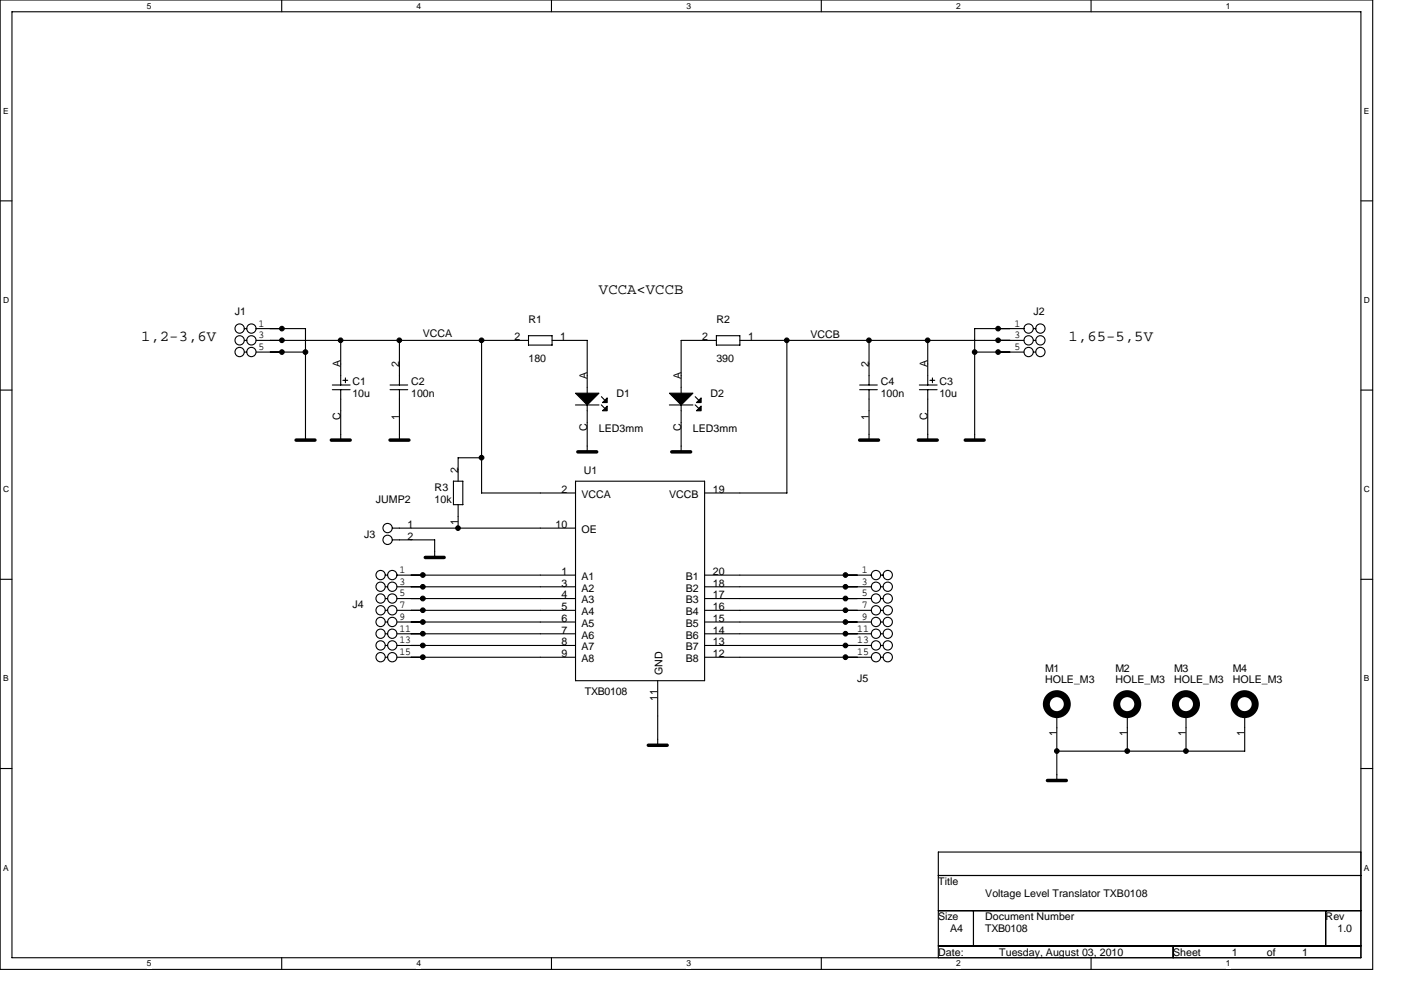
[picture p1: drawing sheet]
<svg xmlns="http://www.w3.org/2000/svg" width="297mm" height="210mm" viewBox="0 0 297 210" stroke-linecap="round" stroke-linejoin="round" font-family="sans-serif">
<path d="M0 0h291v205.6h-291zM2.5 2.5h286v200.6h-286z" fill="none" stroke="#000" stroke-width=".23"/>
<g fill="#fff">
<path d="M31.1 .3h1v1.9h-1z"/>
<path d="M31.1 203.4h1v2h-1z"/>
</g>
<path d="M59.7 0v2.5M59.7 203.1v2.5" fill="none" stroke="#000" stroke-width=".23"/>
<g fill="#fff">
<path d="M88.3 .3h1v1.9h-1z"/>
<path d="M88.3 203.4h1v2h-1z"/>
</g>
<path d="M116.9 0v2.5M116.9 203.1v2.5" fill="none" stroke="#000" stroke-width=".23"/>
<g fill="#fff">
<path d="M145.5 .3h1v1.9h-1z"/>
<path d="M145.5 203.4h1v2h-1z"/>
</g>
<path d="M174.1 0v2.5M174.1 203.1v2.5" fill="none" stroke="#000" stroke-width=".23"/>
<g fill="#fff">
<path d="M202.7 .3h1v1.9h-1z"/>
<path d="M202.7 203.4h1v2h-1z"/>
</g>
<path d="M231.3 0v2.5M231.3 203.1v2.5" fill="none" stroke="#000" stroke-width=".23"/>
<g fill="#fff">
<path d="M259.9 .3h1v1.9h-1z"/>
<path d="M259.9 203.4h1v2h-1z"/>
<path d="M.7 22.5h1.2v2h-1.2z"/>
<path d="M289.2 22.5h1.2v2h-1.2z"/>
<path d="M.7 62.7h1.3v1.9h-1.3z"/>
<path d="M289.2 62.7h1.3v1.9h-1.3z"/>
</g>
<path d="M0 42.6h2.5M288.5 42.6h2.5" fill="none" stroke="#000" stroke-width=".23"/>
<g fill="#fff">
<path d="M.7 102.8h1.3v2h-1.3z"/>
<path d="M289.2 102.8h1.3v2h-1.3z"/>
</g>
<path d="M0 82.7h2.5M288.5 82.7h2.5" fill="none" stroke="#000" stroke-width=".23"/>
<g fill="#fff">
<path d="M.7 142.9h1.2v2h-1.2z"/>
<path d="M289.2 142.9h1.2v2h-1.2z"/>
</g>
<path d="M0 122.9h2.5M288.5 122.9h2.5" fill="none" stroke="#000" stroke-width=".23"/>
<g fill="#fff">
<path d="M.7 183h1.2v2h-1.2z"/>
<path d="M289.2 183h1.2v2h-1.2z"/>
</g>
<g fill="none" stroke="#000" stroke-width=".23">
<path d="M51.8 69.7h.5M51.8 72.2h.5M51.8 74.7h.5M54.3 69.7h10.5v23.7M54.3 72.2h57.8M54.3 74.7h10.5M72.2 72.2v9.5M84.7 72.2v9.5M102.1 72.2v32.4h19.9M117 72.2h7.5v11.2M117.1 73.2h-5l-.1-2h5v2M151.9 71.2h5v2"/>
<path d="M151.9 72.2h-7.5v11.2M151.9 71.2v2h5M156.9 72.2h60.2M166.8 72.2v32.4M184.3 72.2v9.5M196.7 72.2v9.5M206.6 74.7h10.5M217.1 69.7h-10.5v23.7M219.1 69.7h.5M219.1 72.2h.5M219.1 74.7h.5M70.5 82.7h3.7"/>
<path d="M70.5 81.7h3.7M72.2 82.7v10.7M72.7 80.7h1M73.2 80.2v1M82.7 82.7h3.7M82.7 81.7h3.7M84.7 82.6v10.8M97.1 97.1v5M97.1 97.1h5M122 85.9h5M124.5 85.9v10M127.5 85.9l.7 .7"/>
<path d="M127.5 84.1l.8 .8M141.9 85.9h5M144.4 85.9v10M147.4 85.9l.8 .7M147.4 84.1l.8 .8M182.3 82.7h3.7M182.3 81.7h3.7M184.3 82.6v10.8M194.9 82.7h3.8M194.9 81.7h3.8M196.7 82.7v10.7M197.2 80.7h1"/>
<path d="M197.7 80.2v1M83.2 114.5h9v3.8M83.2 112h38.8M96.1 102.1h2M96.1 102v5h2M97.1 107v5M98.1 102.1v5M122 102.1h27.4v42.3h-27.4zM149.4 104.6h17.5M81.7 122h.5M81.7 124.5h.5M81.7 127h.5"/>
<path d="M81.7 129.5h.5M81.7 131.9h.5M81.7 134.4h.5M81.7 136.9h.5M81.7 139.4h.5M84.2 122h37.8M84.2 124.5h37.8M84.2 127h37.8M84.2 129.5h37.8M84.2 131.9h37.8M84.2 134.4h37.8M84.2 136.9h37.8"/>
<path d="M84.2 139.4h37.8M149.4 122h35.4M149.4 124.5h35.4M149.4 127h35.4M149.4 129.5h35.4M149.4 131.9h35.4M149.4 134.4h35.4M149.4 136.9h35.4M149.4 139.4h35.4M186.7 122h.6M186.7 124.5h.6M186.7 127h.6"/>
<path d="M186.7 129.5h.6M186.7 131.9h.6M186.7 134.4h.6M186.7 136.9h.6M186.7 139.4h.6M139.4 144.4v13.7M224.1 151.6v14M239 151.6v7.7M251.5 151.6v7.7M263.9 151.6v7.7h-39.9M0 163h2.5M288.5 163h2.5"/>
<path d="M198.9 180.7h89.6v22.4h-89.6zM198.9 185.7h89.6M198.9 193.2h89.6M206.4 193.2v7.4M281.1 193.2v7.4M198.9 200.6h89.6M248.7 200.6v2.5"/>
<circle cx="50.8" cy="72.2" r=".99"/>
<circle cx="50.8" cy="69.7" r=".99"/>
<circle cx="50.8" cy="74.7" r=".99"/>
<circle cx="53.3" cy="72.2" r=".99"/>
<circle cx="53.3" cy="69.7" r=".99"/>
<circle cx="53.3" cy="74.7" r=".99"/>
<circle cx="218.1" cy="72.2" r=".99"/>
<circle cx="218.1" cy="69.7" r=".99"/>
<circle cx="218.1" cy="74.7" r=".99"/>
<circle cx="220.6" cy="72.2" r=".99"/>
<circle cx="220.6" cy="69.7" r=".99"/>
<circle cx="220.6" cy="74.7" r=".99"/>
<circle cx="82.2" cy="114.5" r=".99"/>
<circle cx="82.2" cy="112" r=".99"/>
<circle cx="80.7" cy="126.9" r=".99"/>
<circle cx="80.7" cy="134.4" r=".99"/>
<circle cx="80.7" cy="139.4" r=".99"/>
<circle cx="80.7" cy="122" r=".99"/>
<circle cx="80.7" cy="131.9" r=".99"/>
<circle cx="80.7" cy="129.4" r=".99"/>
<circle cx="80.7" cy="124.4" r=".99"/>
<circle cx="80.7" cy="136.9" r=".99"/>
<circle cx="83.2" cy="134.4" r=".99"/>
<circle cx="83.2" cy="126.9" r=".99"/>
<circle cx="83.2" cy="139.4" r=".99"/>
<circle cx="83.2" cy="122" r=".99"/>
<circle cx="83.2" cy="131.9" r=".99"/>
<circle cx="83.2" cy="124.4" r=".99"/>
<circle cx="83.2" cy="136.9" r=".99"/>
<circle cx="83.2" cy="129.4" r=".99"/>
<circle cx="185.7" cy="122" r=".99"/>
<circle cx="185.7" cy="126.9" r=".99"/>
<circle cx="185.7" cy="139.4" r=".99"/>
<circle cx="185.7" cy="134.4" r=".99"/>
<circle cx="185.7" cy="131.9" r=".99"/>
<circle cx="185.7" cy="136.9" r=".99"/>
<circle cx="185.7" cy="129.4" r=".99"/>
<circle cx="185.7" cy="124.4" r=".99"/>
<circle cx="188.2" cy="122" r=".99"/>
<circle cx="188.2" cy="126.9" r=".99"/>
<circle cx="188.2" cy="134.4" r=".99"/>
<circle cx="188.2" cy="139.4" r=".99"/>
<circle cx="188.2" cy="131.9" r=".99"/>
<circle cx="188.2" cy="129.4" r=".99"/>
<circle cx="188.2" cy="124.4" r=".99"/>
<circle cx="188.2" cy="136.9" r=".99"/>
</g>
<path d="M62.8 93.3h4M70.2 93.3h4M82.7 93.3h4M122.5 95.8h4M142.4 95.8h4M182.3 93.3h4M194.7 93.3h4M204.7 93.3h4M90.2 118.2h4M137.5 158.1h4M222.1 165.5h4" fill="none" stroke="#000" stroke-width=".74"/>
<g fill="none" stroke="#000" stroke-width="1.5">
<circle cx="224.1" cy="149.3" r="2.22"/>
<circle cx="239" cy="149.3" r="2.23"/>
<circle cx="251.5" cy="149.3" r="2.23"/>
<circle cx="263.9" cy="149.3" r="2.23"/>
</g>
<g fill="#000" stroke="#000" stroke-width=".23">
<path d="M122 83.4h5l-2.5 2.5z" fill-rule="evenodd"/>
<path d="M127.7 85.4l1-1v1z" fill-rule="evenodd"/>
<path d="M128.7 86.1v1h-1z" fill-rule="evenodd"/>
<path d="M141.9 83.4h5l-2.5 2.5z" fill-rule="evenodd"/>
<path d="M147.7 85.4l1-1v1z" fill-rule="evenodd"/>
<path d="M147.7 87.1l1-1v1z" fill-rule="evenodd"/>
<circle cx="59.8" cy="69.7" r=".49"/>
<circle cx="59.8" cy="74.7" r=".49"/>
<circle cx="59.8" cy="72.2" r=".49"/>
<circle cx="64.8" cy="74.7" r=".49"/>
<circle cx="72.2" cy="72.2" r=".49"/>
<circle cx="84.7" cy="72.2" r=".49"/>
<circle cx="102.1" cy="72.2" r=".49"/>
<circle cx="166.8" cy="72.2" r=".49"/>
<circle cx="184.2" cy="72.2" r=".49"/>
<circle cx="196.7" cy="72.2" r=".49"/>
<circle cx="206.6" cy="74.7" r=".49"/>
<circle cx="211.6" cy="69.7" r=".49"/>
<circle cx="211.6" cy="74.7" r=".49"/>
<circle cx="211.6" cy="72.2" r=".49"/>
<circle cx="102.1" cy="97.1" r=".49"/>
<circle cx="97.1" cy="112" r=".49"/>
<circle cx="89.6" cy="126.9" r=".5"/>
<circle cx="89.6" cy="139.4" r=".5"/>
<circle cx="89.7" cy="134.4" r=".49"/>
<circle cx="89.7" cy="129.4" r=".49"/>
<circle cx="89.7" cy="122" r=".49"/>
<circle cx="89.7" cy="124.5" r=".49"/>
<circle cx="89.7" cy="136.9" r=".49"/>
<circle cx="89.7" cy="131.9" r=".49"/>
<circle cx="179.3" cy="139.4" r=".49"/>
<circle cx="179.3" cy="126.9" r=".49"/>
<circle cx="179.3" cy="134.4" r=".49"/>
<circle cx="179.3" cy="122" r=".49"/>
<circle cx="179.3" cy="129.4" r=".49"/>
<circle cx="179.3" cy="136.9" r=".49"/>
<circle cx="179.3" cy="124.5" r=".49"/>
<circle cx="179.3" cy="131.9" r=".49"/>
<circle cx="224.1" cy="159.3" r=".49"/>
<circle cx="239" cy="159.3" r=".49"/>
<circle cx="251.4" cy="159.3" r=".49"/>
</g>
<g font-size="3.2">
<text x="127" y="62.3">VCCA&lt;VCCB</text>
<text x="29.9" y="72.3">1,2-3,6V</text>
<text x="226.6" y="72.3">1,65-5,5V</text>
</g>
<g font-size="2.2">
<text x="49.8" y="66.8">J1</text>
<text x="54.8" y="69.3">1</text>
<text x="54.8" y="71.8">3</text>
<text x="89.7" y="71.5">VCCA</text>
<text x="112.1" y="68.5">R1</text>
<text x="151.9" y="68.5">R2</text>
<text x="171.8" y="71.7">VCCB</text>
<text x="215.1" y="69.3">1</text>
<text x="215.1" y="71.8">3</text>
<text x="219.1" y="66.8">J2</text>
<text x="54.8" y="74.3">5</text>
<text x="72.2" y="77.9" transform="rotate(-90 72.2 77.9)">A</text>
<text x="84.7" y="77.9" transform="rotate(-90 84.7 77.9)">2</text>
<text x="109.1" y="72.2">2</text>
<text x="112.1" y="76.7">180</text>
<text x="118.8" y="72.2">1</text>
<text x="148.9" y="72.2">2</text>
<text x="151.9" y="76.7">390</text>
<text x="158.6" y="72.2">1</text>
<text x="184.2" y="77.9" transform="rotate(-90 184.2 77.9)">2</text>
<text x="196.7" y="77.9" transform="rotate(-90 196.7 77.9)">A</text>
<text x="215.1" y="74.3">5</text>
<text x="74.7" y="81.7">C1</text>
<text x="87.2" y="81.7">C2</text>
<text x="124.5" y="80.4" transform="rotate(-90 124.5 80.4)">A</text>
<text x="144.4" y="80.4" transform="rotate(-90 144.4 80.4)">A</text>
<text x="186.7" y="81.7">C4</text>
<text x="199.2" y="81.7">C3</text>
<text x="72.2" y="89" transform="rotate(-90 72.2 89)">C</text>
<text x="74.7" y="84.2">10u</text>
<text x="84.7" y="89" transform="rotate(-90 84.7 89)">1</text>
<text x="87.2" y="84.2">100n</text>
<text x="130.7" y="84.2">D1</text>
<text x="150.6" y="84.2">D2</text>
<text x="184.2" y="89" transform="rotate(-90 184.2 89)">1</text>
<text x="186.7" y="84.2">100n</text>
<text x="196.7" y="89" transform="rotate(-90 196.7 89)">C</text>
<text x="199.2" y="84.2">10u</text>
<text x="124.5" y="91.5" transform="rotate(-90 124.5 91.5)">C</text>
<text x="127" y="91.7">LED3mm</text>
<text x="144.4" y="91.5" transform="rotate(-90 144.4 91.5)">C</text>
<text x="146.9" y="91.7">LED3mm</text>
<text x="97.1" y="100.3" transform="rotate(-90 97.1 100.3)">2</text>
<text x="123.8" y="100.6">U1</text>
<text x="79.7" y="106.6">JUMP2</text>
<text x="92.2" y="104.1">R3</text>
<text x="92.2" y="106.6">10k</text>
<text x="119" y="104.5">2</text>
<text x="123.3" y="105.6">VCCA</text>
<text x="141.9" y="105.6">VCCB</text>
<text x="151.1" y="104.5">19</text>
<text x="86.4" y="112">1</text>
<text x="97.1" y="111.4" transform="rotate(-90 97.1 111.4)">1</text>
<text x="117.8" y="112">10</text>
<text x="123.3" y="113">OE</text>
<text x="77.2" y="114">J3</text>
<text x="86.4" y="114.5">2</text>
<text x="84.7" y="121.5">1</text>
<text x="84.7" y="124">3</text>
<text x="119" y="122">1</text>
<text x="119" y="124.4">3</text>
<text x="123.3" y="123">A1</text>
<text x="123.3" y="125.5">A2</text>
<text x="145.4" y="123">B1</text>
<text x="145.4" y="125.5">B2</text>
<text x="151.1" y="122">20</text>
<text x="151.1" y="124.4">18</text>
<text x="182.7" y="121.5">1</text>
<text x="182.7" y="124">3</text>
<text x="74.7" y="129">J4</text>
<text x="84.7" y="126.5">5</text>
<text x="84.7" y="129">7</text>
<text x="84.7" y="131.5">9</text>
<text x="119" y="126.9">4</text>
<text x="119" y="129.4">5</text>
<text x="119" y="131.9">6</text>
<text x="123.3" y="128">A3</text>
<text x="123.3" y="130.5">A4</text>
<text x="145.4" y="128">B3</text>
<text x="145.4" y="130.5">B4</text>
<text x="151.1" y="126.9">17</text>
<text x="151.1" y="129.4">16</text>
<text x="151.1" y="131.9">15</text>
<text x="182.7" y="126.5">5</text>
<text x="182.7" y="129">7</text>
<text x="182.7" y="131.5">9</text>
<text x="84.7" y="134">11</text>
<text x="84.7" y="136.5">13</text>
<text x="119" y="134.4">7</text>
<text x="119" y="136.9">8</text>
<text x="123.3" y="132.9">A5</text>
<text x="123.3" y="135.4">A6</text>
<text x="123.3" y="137.9">A7</text>
<text x="145.4" y="132.9">B5</text>
<text x="145.4" y="135.4">B6</text>
<text x="145.4" y="137.9">B7</text>
<text x="151.1" y="134.4">14</text>
<text x="151.1" y="136.9">13</text>
<text x="181.8" y="134">11</text>
<text x="181.8" y="136.5">13</text>
<text x="84.7" y="139">15</text>
<text x="119" y="139.4">9</text>
<text x="123.3" y="140.4">A8</text>
<text x="140.5" y="143.1" transform="rotate(-90 140.5 143.1)">GND</text>
<text x="145.4" y="140.4">B8</text>
<text x="151.1" y="139.4">12</text>
<text x="181.8" y="139">15</text>
<text x="221.6" y="142.4">M1</text>
<text x="236.5" y="142.4">M2</text>
<text x="249" y="142.4">M3</text>
<text x="261.4" y="142.4">M4</text>
<text x="124" y="147.4">TXB0108</text>
<text x="139.4" y="148.7" transform="rotate(-90 139.4 148.7)">11</text>
<text x="181.8" y="144.7">J5</text>
<text x="221.6" y="144.9">HOLE_M3</text>
<text x="236.5" y="144.9">HOLE_M3</text>
<text x="249" y="144.9">HOLE_M3</text>
<text x="261.4" y="144.9">HOLE_M3</text>
<text x="224" y="156.2" transform="rotate(-90 224 156.2)">1</text>
<text x="239" y="156.2" transform="rotate(-90 239 156.2)">1</text>
<text x="251.4" y="156.2" transform="rotate(-90 251.4 156.2)">1</text>
<text x="263.9" y="156.2" transform="rotate(-90 263.9 156.2)">1</text>
<text x="198.9" y="187.7">Title</text>
<text x="208.9" y="190.2">Voltage Level Translator TXB0108</text>
<text x="198.9" y="195.2">Size</text>
<text x="201.4" y="197.7">A4</text>
<text x="208.9" y="195.2">Document Number</text>
<text x="208.9" y="197.7">TXB0108</text>
<text x="281.1" y="195.2">Rev</text>
<text x="283.6" y="197.7">1.0</text>
<text x="198.9" y="202.7">Date:</text>
<text x="211.9" y="202.7">Tuesday, August 03, 2010</text>
<text x="248.7" y="202.7">Sheet</text>
<text x="261.2" y="202.7">1</text>
<text x="268.6" y="202.7">of</text>
<text x="276.1" y="202.7">1</text>
</g>
<g font-size="1.8">
<text x="31.1" y="1.8">5</text>
<text x="88.3" y="1.8">4</text>
<text x="145.5" y="1.8">3</text>
<text x="202.7" y="1.8">2</text>
<text x="259.9" y="1.8">1</text>
<text x=".7" y="24.1">E</text>
<text x="289.2" y="24.1">E</text>
<text x=".7" y="64.2">D</text>
<text x="289.2" y="64.2">D</text>
<text x=".7" y="104.4">C</text>
<text x="289.2" y="104.4">C</text>
<text x=".7" y="144.5">B</text>
<text x="289.2" y="144.5">B</text>
<text x=".7" y="184.6">A</text>
<text x="289.2" y="184.6">A</text>
<text x="31.1" y="205">5</text>
<text x="88.3" y="205">4</text>
<text x="145.5" y="205">3</text>
<text x="202.7" y="205">2</text>
<text x="259.9" y="205">1</text>
</g>
</svg>
